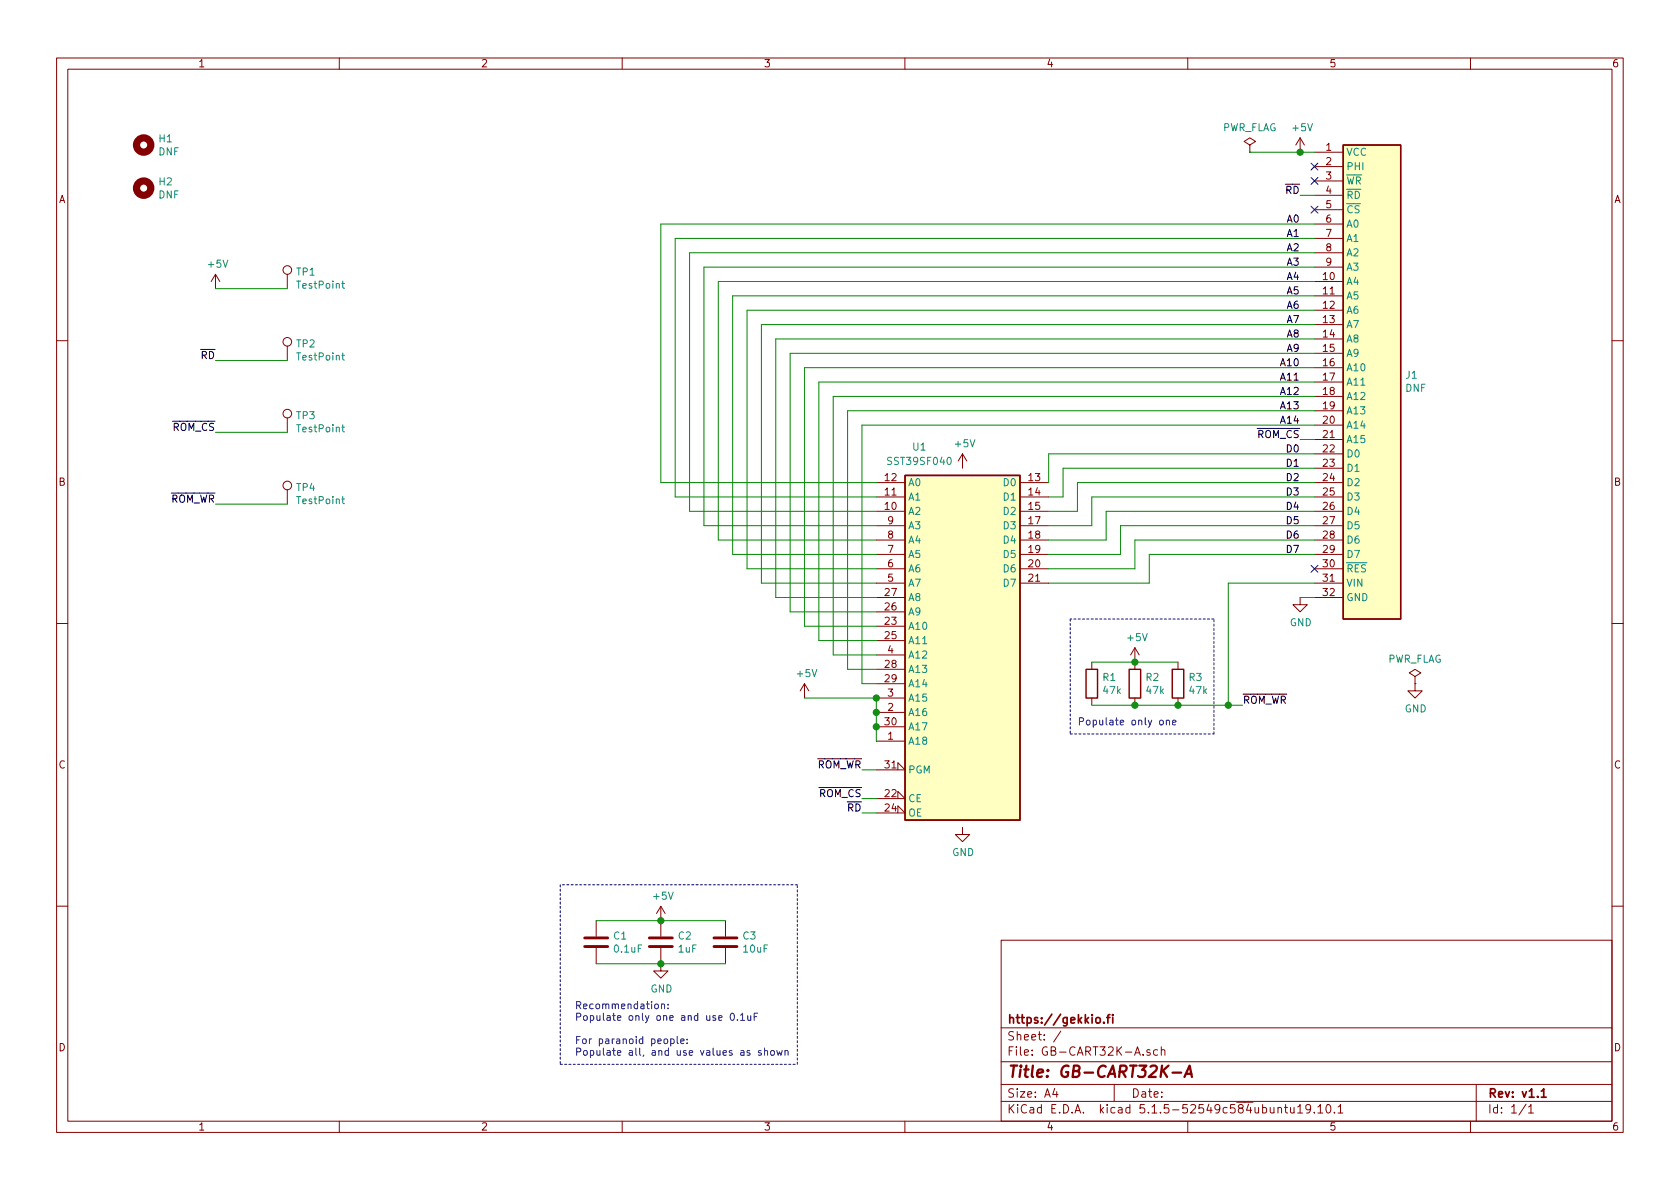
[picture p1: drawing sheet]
<svg xmlns="http://www.w3.org/2000/svg" width="297mm" height="210mm" viewBox="0 0 297 210" stroke-linecap="round" stroke-linejoin="round" font-family="sans-serif">
<g fill="none" stroke="#840000" stroke-width=".18">
<path d="M10 10.3h277v189.9h-277zM12 12.2h273v186.1h-273zM60 10.3v1.9M110 10.3v1.9M160 10.3v1.9M210 10.3v1.9M260 10.3v1.9M221 25.6l1-.6-1-.6-1 .6 1 .6v1.3M221 26.9h.1M229.9 24.4l-.8 1.2M229.9 24.4v2.5M229.9 24.4l.7 1.2"/>
<path d="M232.4 26.9h5.1M232.4 29.5h5.1M232.4 32h5.1M232.4 34.5h5.1M232.4 37.1h5.1M232.4 39.6h5.1M38.1 48.5l-.8 1.3M38.1 48.5v2.5M38.1 48.5l.8 1.3M50.8 48.5v2.5M232.4 49.8h5.1M232.4 52.3h5.1"/>
<path d="M232.4 54.9h5.1M232.4 57.4h5.1M232.4 59.9h5.1M232.4 42.2h5.1M232.4 44.7h5.1M232.4 47.2h5.1M10 60.2h2M50.8 61.2v2.5M50.8 73.9v2.5M232.4 62.5h5.1M232.4 65h5.1M232.4 67.6h5.1"/>
<path d="M232.4 70.1h5.1M232.4 72.6h5.1M232.4 75.2h5.1M232.4 77.7h5.1M285 60.2h2M50.8 86.6v2.5M154.9 85.3h5.1M154.9 87.9h5.1M154.9 90.4h5.1M154.9 93h5.1M154.9 95.5h5.1M154.9 98h5.1"/>
<path d="M170.2 80.3l-.8 1.2M170.2 80.3v2.5M170.2 80.3l.7 1.2M180.3 85.3h5.1M180.3 87.9h5.1M180.3 90.4h5.1M180.3 93h5.1M180.3 95.5h5.1M180.3 98h5.1M232.4 80.3h5.1M232.4 82.8h5.1M232.4 85.3h5.1"/>
<path d="M232.4 87.9h5.1M232.4 90.4h5.1M232.4 93h5.1M232.4 95.5h5.1M232.4 98h5.1M10 110.3h2M154.9 100.6h5.1M154.9 103.1h5.1M154.9 105.7h5.1M154.9 110.7h5.1M154.9 113.3h5.1M154.9 108.2h5.1"/>
<path d="M154.9 118.4h5.1M154.9 115.8h5.1M180.3 100.6h5.1M180.3 103.1h5.1M193 117.1v1.3M200.7 114.5v3.9M200.7 114.5l-.8 1.3M200.7 114.5l.7 1.3M208.3 117.1v1.3M229.9 105.7v1.2h1.2l-1.2 1.3-1.3-1.3h1.3M232.4 100.6h5.1M232.4 103.1h5.1"/>
<path d="M232.4 105.7h5.1M250.2 119.6l1-.6-1-.6-1 .6 1 .6v1.3M285 110.3h2M142.2 120.9l-.7 1.3M142.2 120.9v2.5M142.2 120.9l.8 1.3M154.9 136.1h5.1l-1.3-1.2v1.2M154.9 131.1h5.1M154.9 126h5.1M154.9 120.9h5.1M154.9 123.4h5.1M154.9 128.5h5.1"/>
<path d="M193 123.4v1.3M200.7 123.4v1.3M208.3 123.4v1.3M250.2 120.9h.1M250.2 120.9v1.3h1.3l-1.3 1.2-1.3-1.2h1.3M154.9 141.2h5.1l-1.3-1.3v1.3M154.9 143.8h5.1l-1.3-1.3v1.3M170.2 146.3v1.3h1.2l-1.2 1.2-1.3-1.2h1.3M10 160.2h2M105.4 162.8v2.8M105.4 167.6v2.8M116.8 167.6v4.1h1.3l-1.3 1.3-1.2-1.3h1.2"/>
<path d="M116.8 160.3v5.3M116.8 160.3l-.7 1.2M116.8 160.3l.8 1.2M128.3 162.8v2.8M128.3 167.6v2.8M177 166.3h108v32h-108zM285 160.2h2M60 198.3v1.9M110 198.3v1.9M160 198.3v1.9M177 194.8h108M177 191.8h108"/>
<path d="M177 187.8h108M177 181.8h108M186.5 192.5l-.4 1h1M186.8 193v1M187.6 182.3l-1.3 2M197 191.8v3M202.1 186.5v.1M203.3 185.7l-.3-.1-.2 .2v.2l.5 .2v.3h-.5M204.7 185.7l-.4-.1-.3 .3v.6l.3 .1 .4-.1M205.3 185.7l.2-.1 .4 .1 .1 .9M205.3 185.1v1.5M210 198.3v1.9"/>
<path d="M226 196l.2-.2 .3 .1 .1 .9M227.1 195.8h.6M227.3 195.3v1.3l.4 .2M228.2 195.8v.9l.4 .1 .2-.1M228.8 195.8v1M229.4 195.8l.5-.5v1.5M229.4 196.8h.9M231.7 196l-.1 .2a.48 .48 0 0 1-.7-.1v-.6a.48 .48 0 0 1 .7-.1v.1a1.19 1.19 0 0 1-.2 1.2l-.4 .1M232.4 196.7v.1M233 195.8l.5-.5v1.5M233 196.8h.9M234.6 195.4l.2-.1a.8 .8 0 0 1 .5 .8 .8 .8 0 0 1-.5 .7 1 1 0 0 1-.2-1.4z"/>
<path d="M235.9 196.7v.1M236.6 195.8l.4-.5v1.5M236.6 196.8h.8M260 198.3v1.9M261 191.8v6.5M269.8 195.2l-1.2 2M270.3 195.8l.4-.5v1.5M270.3 196.8h.8"/>
<circle cx="50.8" cy="47.7" r=".76"/>
<circle cx="50.8" cy="73.1" r=".76"/>
<circle cx="50.8" cy="60.4" r=".76"/>
<circle cx="50.8" cy="85.8" r=".76"/>
</g>
<path d="M195.7 179.9h.5M196.2 179.4l-.3 .2v1.3M196.7 179.4v.2M196.7 179.9v1M193.8 180.1l.2-.2 .5 .2v.7l-.3 .1-.4-.1zM195.2 180.8v.1M272.5 193l.4-.5v1.5M272.5 194h.9" fill="none" stroke="#840000" stroke-width=".3"/>
<path d="M207.3 189.7h1.5M209.4 190.4l.9-2 .4 2M209.7 189.9h.9" fill="none" stroke="#840000" stroke-width=".41"/>
<g fill="#ffffc2" stroke="#ffffc2" stroke-width=".18">
<path d="M237.5 25.6h10.1v83.9h-10.1z"/>
<path d="M160 84.1h20.3v60.9h-20.3z"/>
</g>
<path d="M237.5 25.6h10.1v83.9h-10.1zM160 84.1h20.3v60.9h-20.3zM192 118.4h2.1v5h-2.1zM199.6 118.4h2.1v5h-2.1zM207.3 118.4h2v5h-2z" fill="none" stroke="#840000" stroke-width=".25"/>
<path d="M103.4 167.4h4M103.4 165.9h4M114.8 167.4h4.1M114.8 165.9h4.1M126.2 167.4h4.1M126.2 165.9h4.1" fill="none" stroke="#840000" stroke-width=".51"/>
<g fill="none" stroke="#840000" stroke-width="1.3">
<circle cx="25.4" cy="33.3" r="1.27"/>
<circle cx="25.4" cy="25.6" r="1.27"/>
</g>
<path d="M60.4 50.1h.5M60.6 49.7v1.1l.3 .2M60.4 62.8h.5M60.4 75.5h.5M60.6 62.4v1.1l.3 .2M60.6 75.1v1.1l.3 .2M60.4 88.2h.5M60.6 87.8v1.1l.3 .2" fill="none" stroke="#008484" stroke-width=".18"/>
<path d="M189.2 109.5v20.3M214.6 109.5h-25.4M189.2 129.8h25.4M214.6 129.8v-20.3M99.1 156.5v31.7M141 156.5h-41.9M99.1 188.2h41.9M141 188.2v-31.7" fill="none" stroke="#0000c2" stroke-width=".18" stroke-dasharray=".4 .4"/>
<g fill="none" stroke="#008400" stroke-width=".18">
<path d="M221 26.9h11.4M229.9 34.5h2.5M232.4 39.6h-115.6v45.7h38.1M38.1 51h12.7M232.4 57.4h-97.8v45.7h20.3M232.4 44.7h-110.5v45.7h33M232.4 59.9h-95.2v45.8h17.7M232.4 42.2h-113v45.7h35.5M232.4 47.2h-107.9v45.8h30.4M232.4 49.8h-105.4v45.7h27.9M232.4 52.3h-102.9v45.7h25.4M232.4 54.9h-100.3v45.7h22.8"/>
<path d="M38.1 63.7h12.7M38.1 76.4h12.7M229.9 77.7h2.5M232.4 65h-90.2v45.7h12.7M232.4 75.2h-80v45.7h2.5M232.4 72.6h-82.5v45.8h5M232.4 70.1h-85.1v45.7h7.6M232.4 67.6h-87.6v45.7h10.1M232.4 62.5h-92.7v45.7h15.2M38.1 89.1h12.7M232.4 98h-29.2v5.1h-17.8M232.4 82.8h-44.4v5.1h-2.6"/>
<path d="M232.4 87.9h-39.4v5.1h-7.6M232.4 85.3h-41.9v5.1h-5.1M232.4 80.3h-47v5M232.4 90.4h-36.8v5.1h-10.2M232.4 93h-34.3v5h-12.7M232.4 95.5h-31.7v5.1h-15.3M193 117.1h15.3M229.9 105.7h2.5M232.4 103.1h-15.2v21.6M142.2 123.4h12.7v7.7M152.4 136.1h2.5M193 124.7h26.7"/>
<path d="M152.4 141.2h2.5M152.4 143.8h2.5M105.4 170.4h22.9M105.4 162.8h22.9"/>
</g>
<g fill="none" stroke="#0000c2" stroke-width=".18">
<path d="M205.1 127.4l.3-.1 .3 .3-.1 .5-.3 .1-.2-.1zM206.2 127.5l.2-.2 .3 .1 .1 .8M206.2 127.3v.9M207.3 127.8l.6-.1-.1-.3-.3-.1-.2 .2 .1 .6h.4M117 177.7l.1-.2 .3 .1 .1 .8M117 177.5v.9M118.1 178.3v.1M118.1 177.6v.1M129.2 179.3l.2-.1a.67 .67 0 0 1 .5 .6 .67 .67 0 0 1-.5 .6l-.3-.4zM130.9 179.5l.4-.3v1.2M132.2 179.6l.1 .8h.3l.1-.1M132.7 179.6v.8"/>
<path d="M133.3 179.8h.5M134 179.2h-.7v1.2M118.6 183.8l.3-.1 .3 .2-.1 .6h-.5M118.6 183.7v1.3M119.7 183.3v1.1l.2 .2M120.3 184.1l.7-.1-.1-.2-.4-.1-.2 .2 .1 .6h.5M121.5 184.4v.2M121.5 183.8v.1M130.4 180.3v.1M130.9 180.4h.7M132.6 185.8h-.3l-.2 .1v.2l.5 .2v.3h-.5M134.6 185.8h-.3l-.2 .1v.2l.5 .2v.3h-.5"/>
<path d="M135.2 185.9l.2-.1h.3v.8M135.2 185.3v1.3M136.4 185.8h.3l.2 .2-.1 .6h-.3l-.3-.2zM137.3 185.8l.3 .8 .2-.6 .3 .6 .2-.8M138.8 185.9l.2-.1h.3v.8M138.8 185.8v.8"/>
</g>
<g fill="#008400" stroke="#008400" stroke-width=".25">
<circle cx="154.9" cy="123.4" r=".51"/>
<circle cx="116.8" cy="170.4" r=".51"/>
<circle cx="154.9" cy="126" r=".51"/>
<circle cx="154.9" cy="128.5" r=".51"/>
<circle cx="200.7" cy="124.7" r=".51"/>
<circle cx="200.7" cy="117.1" r=".51"/>
<circle cx="208.3" cy="124.7" r=".51"/>
<circle cx="116.8" cy="162.8" r=".51"/>
<circle cx="229.9" cy="26.9" r=".51"/>
<circle cx="217.2" cy="124.7" r=".51"/>
</g>
<path d="M231.8 31.4l1.2 1.2M231.8 36.5l1.2 1.2M231.8 28.8l1.2 1.3M233 31.4l-1.2 1.2M233 36.5l-1.2 1.2M233 28.8l-1.2 1.3M231.8 100l1.2 1.2M233 100l-1.2 1.2" fill="none" stroke="#000084" stroke-width=".18"/>
<text font-size="2.8" fill="#840000" x="178" y="190.5">Title: GB-CART32K-A</text>
<g font-size="2.1" fill="#840000">
<text x="178" y="184">Sheet: /</text>
<text x="178" y="181">https://gekkio.fi</text>
<text x="178" y="186.7">File: GB-CART32K-A.sch</text>
<text x="178" y="196.9">KiCad E.D.A. kicad 5.1.5-52549c584ubuntu19.10.1</text>
<text x="178" y="194.1">Size: A4</text>
<text x="200" y="194.1">Date:</text>
<text x="263" y="194.1">Rev: v1.1</text>
<text x="263" y="196.9">Id: 1/1</text>
</g>
<g font-size="1.8" fill="#840000">
<text x="35" y="11.9">1</text>
<text x="85" y="11.9">2</text>
<text x="135" y="11.9">3</text>
<text x="185" y="11.9">4</text>
<text x="235" y="11.9">5</text>
<text x="285" y="11.9">6</text>
<text x="234.5" y="26.7">1</text>
<text x="234.5" y="29.2">2</text>
<text x="10.4" y="35.9">A</text>
<text x="234.5" y="31.7">3</text>
<text x="234.5" y="34.3">4</text>
<text x="285.4" y="35.9">A</text>
<text x="234.5" y="36.8">5</text>
<text x="234.5" y="39.4">6</text>
<text x="234.5" y="41.9">7</text>
<text x="234.5" y="44.4">8</text>
<text x="234.5" y="47">9</text>
<text x="234" y="49.5">10</text>
<text x="234" y="52.1">11</text>
<text x="234" y="54.6">12</text>
<text x="234" y="57.1">13</text>
<text x="234" y="59.7">14</text>
<text x="234" y="62.2">15</text>
<text x="234" y="64.8">16</text>
<text x="234" y="67.3">17</text>
<text x="234" y="69.8">18</text>
<text x="234" y="72.4">19</text>
<text x="234" y="74.9">20</text>
<text x="234" y="77.5">21</text>
<text x="234" y="80">22</text>
<text x="234" y="82.5">23</text>
<text x="10.4" y="85.9">B</text>
<text x="156.5" y="87.6">11</text>
<text x="156.5" y="85.1">12</text>
<text x="181.9" y="85.1">13</text>
<text x="181.9" y="87.6">14</text>
<text x="234" y="85.1">24</text>
<text x="234" y="87.6">25</text>
<text x="285.4" y="85.9">B</text>
<text x="156.5" y="90.2">10</text>
<text x="157" y="95.2">8</text>
<text x="157" y="92.7">9</text>
<text x="181.9" y="90.2">15</text>
<text x="181.9" y="92.7">17</text>
<text x="181.9" y="95.2">18</text>
<text x="234" y="90.2">26</text>
<text x="234" y="92.7">27</text>
<text x="234" y="95.2">28</text>
<text x="157" y="100.3">6</text>
<text x="157" y="97.8">7</text>
<text x="181.9" y="97.8">19</text>
<text x="181.9" y="100.3">20</text>
<text x="234" y="97.8">29</text>
<text x="234" y="100.3">30</text>
<text x="156.5" y="107.9">26</text>
<text x="156.5" y="105.4">27</text>
<text x="157" y="102.9">5</text>
<text x="181.9" y="102.9">21</text>
<text x="234" y="102.9">31</text>
<text x="234" y="105.4">32</text>
<text x="156.5" y="110.5">23</text>
<text x="156.5" y="113">25</text>
<text x="156.5" y="118.1">28</text>
<text x="157" y="115.6">4</text>
<text x="156.5" y="120.6">29</text>
<text x="157" y="125.7">2</text>
<text x="157" y="123.2">3</text>
<text x="156.5" y="128.3">30</text>
<text x="157" y="130.8">1</text>
<text x="10.4" y="135.9">C</text>
<text x="156.5" y="135.9">31</text>
<text x="285.4" y="135.9">C</text>
<text x="156.5" y="141">22</text>
<text x="156.5" y="143.5">24</text>
<text x="10.4" y="185.9">D</text>
<text x="285.4" y="185.9">D</text>
<text x="35" y="199.9">1</text>
<text x="85" y="199.9">2</text>
<text x="135" y="199.9">3</text>
<text x="185" y="199.9">4</text>
<text x="235" y="199.9">5</text>
<text x="285" y="199.9">6</text>
</g>
<g font-size="1.8" fill="#008484">
<text x="216" y="23.2">PWR_FLAG</text>
<text x="228.7" y="23.2">+5V</text>
<text x="28" y="27.5">DNF</text>
<text x="28.2" y="25.2">H1</text>
<text x="238" y="27.6">VCC</text>
<text x="28" y="35.1">DNF</text>
<text x="28.2" y="32.8">H2</text>
<text x="238" y="30.1">PHI</text>
<text x="238" y="32.6">WR</text>
<text x="238" y="35.2">RD</text>
<text x="238" y="37.7">CS</text>
<text x="238" y="40.3">A0</text>
<text x="36.9" y="47.3">+5V</text>
<text x="238" y="42.8">A1</text>
<text x="238" y="45.3">A2</text>
<text x="238" y="47.9">A3</text>
<text x="52.5" y="48.7">TP1</text>
<text x="52.7" y="51">TestPoint</text>
<text x="238" y="50.4">A4</text>
<text x="238" y="53">A5</text>
<text x="238" y="55.5">A6</text>
<text x="238" y="58">A7</text>
<text x="52.5" y="61.4">TP2</text>
<text x="52.7" y="63.7">TestPoint</text>
<text x="238" y="60.6">A8</text>
<text x="238" y="63.1">A9</text>
<text x="238" y="65.7">A10</text>
<text x="238" y="68.2">A11</text>
<text x="238" y="70.7">A12</text>
<text x="248.5" y="69.3">DNF</text>
<text x="248.6" y="67">J1</text>
<text x="52.5" y="74.1">TP3</text>
<text x="52.7" y="76.4">TestPoint</text>
<text x="238" y="73.3">A13</text>
<text x="238" y="75.8">A14</text>
<text x="157.3" y="82.2">SST39SF040</text>
<text x="161.4" y="79.7">U1</text>
<text x="169" y="79.1">+5V</text>
<text x="238" y="78.4">A15</text>
<text x="238" y="80.9">D0</text>
<text x="238" y="83.4">D1</text>
<text x="52.5" y="86.8">TP4</text>
<text x="52.7" y="89.1">TestPoint</text>
<text x="160.5" y="88.5">A1</text>
<text x="160.5" y="86">A0</text>
<text x="177.6" y="86">D0</text>
<text x="177.6" y="88.5">D1</text>
<text x="238" y="86">D2</text>
<text x="238" y="88.5">D3</text>
<text x="160.5" y="91.1">A2</text>
<text x="160.5" y="93.6">A3</text>
<text x="177.6" y="91.1">D2</text>
<text x="177.6" y="93.6">D3</text>
<text x="238" y="91.1">D4</text>
<text x="238" y="93.6">D5</text>
<text x="160.5" y="101.2">A6</text>
<text x="160.5" y="98.7">A5</text>
<text x="160.5" y="96.1">A4</text>
<text x="177.6" y="96.1">D4</text>
<text x="177.6" y="98.7">D5</text>
<text x="177.6" y="101.2">D6</text>
<text x="238" y="96.1">D6</text>
<text x="238" y="98.7">D7</text>
<text x="238" y="101.2">RES</text>
<text x="160.5" y="106.3">A8</text>
<text x="160.5" y="103.8">A7</text>
<text x="177.6" y="103.8">D7</text>
<text x="238" y="103.8">VIN</text>
<text x="238" y="106.3">GND</text>
<text x="160.5" y="111.4">A10</text>
<text x="160.5" y="113.9">A11</text>
<text x="160.5" y="108.8">A9</text>
<text x="199.4" y="113.4">+5V</text>
<text x="228" y="110.7">GND</text>
<text x="141" y="119.7">+5V</text>
<text x="160.5" y="119">A13</text>
<text x="160.5" y="116.5">A12</text>
<text x="245.2" y="117.2">PWR_FLAG</text>
<text x="160.5" y="121.5">A14</text>
<text x="160.5" y="124.1">A15</text>
<text x="195" y="120.4">R1</text>
<text x="195.1" y="122.7">47k</text>
<text x="202.6" y="120.4">R2</text>
<text x="202.8" y="122.7">47k</text>
<text x="210.3" y="120.4">R3</text>
<text x="210.4" y="122.7">47k</text>
<text x="248.4" y="126">GND</text>
<text x="160.5" y="131.7">A18</text>
<text x="160.5" y="126.6">A16</text>
<text x="160.5" y="129.2">A17</text>
<text x="160.5" y="136.8">PGM</text>
<text x="160.5" y="141.9">CE</text>
<text x="160.5" y="144.4">OE</text>
<text x="168.4" y="151.4">GND</text>
<text x="115.6" y="159.1">+5V</text>
<text x="108.5" y="166.1">C1</text>
<text x="120" y="166.1">C2</text>
<text x="131.4" y="166.1">C3</text>
<text x="108.7" y="168.4">0.1uF</text>
<text x="120" y="168.4">1uF</text>
<text x="131.5" y="168.4">10uF</text>
<text x="115" y="175.5">GND</text>
</g>
<g font-size="1.8">
<text x="227.3" y="34.3">RD</text>
<text x="227.6" y="39.4">A0</text>
<text x="227.6" y="41.9">A1</text>
<text x="227.6" y="47">A3</text>
<text x="227.6" y="44.4">A2</text>
<text x="227.6" y="52.1">A5</text>
<text x="227.6" y="49.5">A4</text>
<text x="227.6" y="59.7">A8</text>
<text x="227.6" y="57.1">A7</text>
<text x="227.6" y="54.6">A6</text>
<text x="35.5" y="63.5">RD</text>
<text x="226.6" y="64.8">A10</text>
<text x="227.6" y="62.2">A9</text>
<text x="226.6" y="67.3">A11</text>
<text x="226.6" y="69.8">A12</text>
<text x="30.5" y="76.2">ROM_CS</text>
<text x="222.3" y="77.5">ROM_CS</text>
<text x="226.6" y="72.4">A13</text>
<text x="226.6" y="74.9">A14</text>
<text x="227.6" y="82.5">D1</text>
<text x="227.6" y="80">D0</text>
<text x="30" y="88.9">ROM_WR</text>
<text x="227.6" y="87.6">D3</text>
<text x="227.6" y="85.1">D2</text>
<text x="227.6" y="92.7">D5</text>
<text x="227.6" y="90.2">D4</text>
<text x="227.6" y="95.2">D6</text>
<text x="227.6" y="97.8">D7</text>
<text x="219.7" y="124.5">ROM_WR</text>
<text x="144.3" y="135.9">ROM_WR</text>
<text x="144.8" y="141">ROM_CS</text>
<text x="149.8" y="143.5">RD</text>
</g>
<g font-size="1.8" fill="#0000c2">
<text x="190.5" y="128.3">Populate only one</text>
<text x="101.6" y="178.5">Recommendation:</text>
<text x="101.6" y="180.5">Populate only one and use 0.1uF</text>
<text x="101.6" y="184.6">For paranoid people:</text>
<text x="101.6" y="186.7">Populate all, and use values as shown</text>
</g>
</svg>
